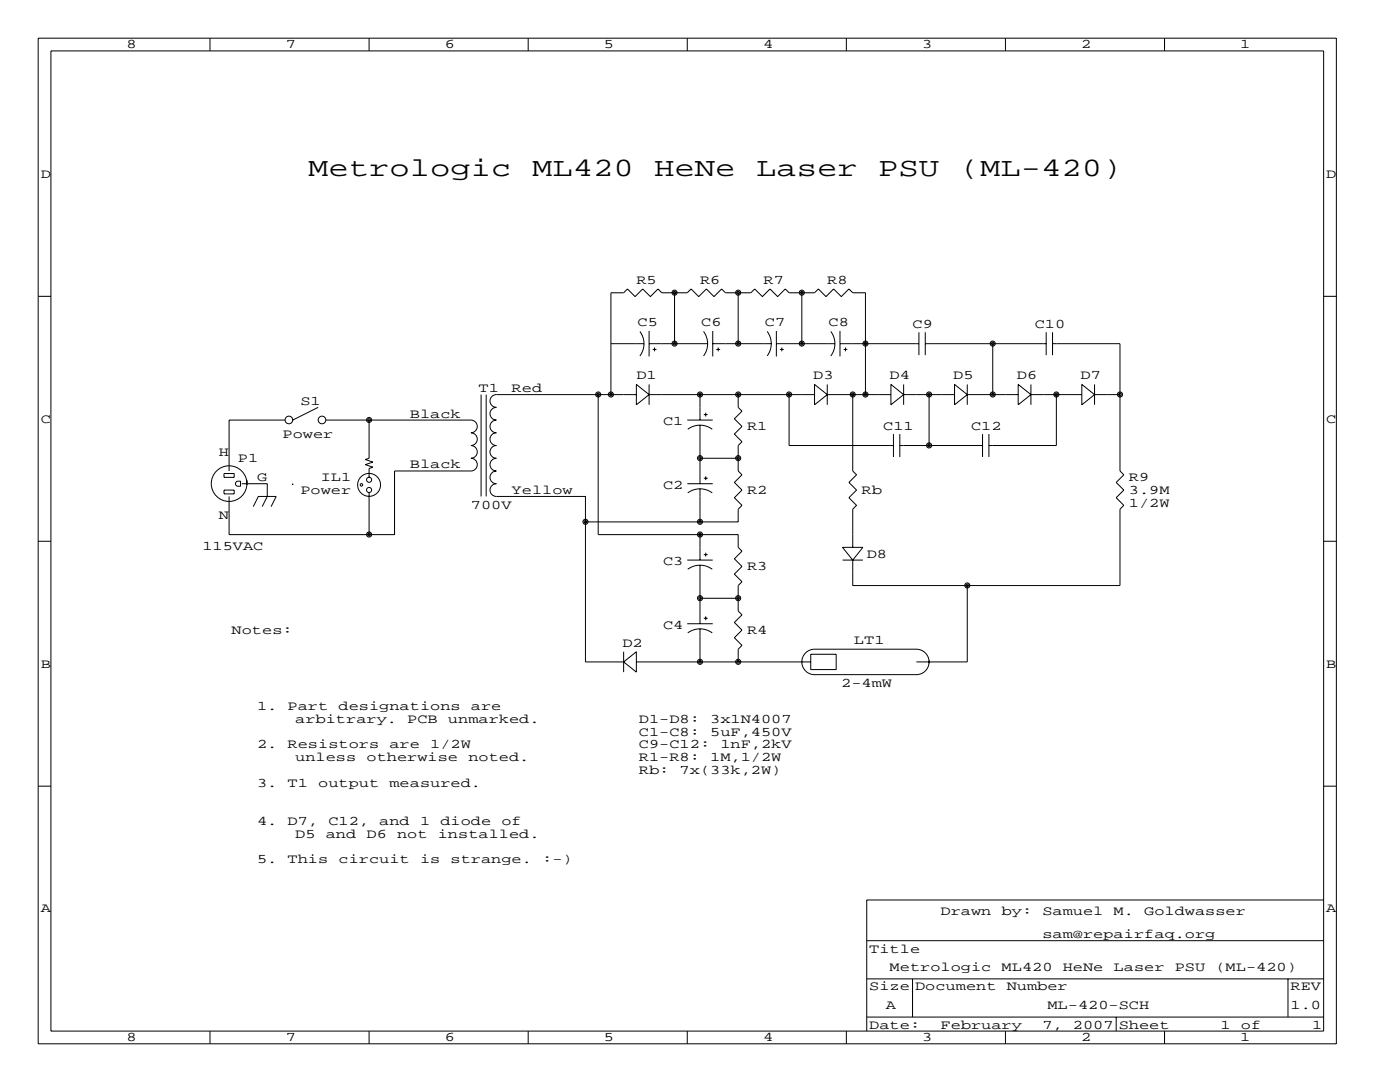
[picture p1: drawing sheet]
<svg xmlns="http://www.w3.org/2000/svg" width="279mm" height="216mm" viewBox="0 0 279 216" stroke-linecap="round" stroke-linejoin="round" font-family="sans-serif">
<g fill="none" stroke="#000" stroke-width=".2">
<path d="M7.6 7.6h259.1v200.7h-259.1zM10.2 10.2h254v195.5h-254zM41.9 7.6v2.6M73.7 7.6v2.6M105.4 7.6v2.6M137.2 7.6v2.6M168.9 7.6v2.6M200.7 7.6v2.6M232.4 7.6v2.6M7.6 59.1h2.6M134.6 58.4v10.2M147.3 58.4v10.2"/>
<path d="M160 58.4v10.2M264.2 59.1h2.5M96 78.7v20.4M97 78.7v20.4M119.4 78.7v28h27.9v2.5l.8 .8-1.5 1.5 1.5 1.5-1.5 1.6 1.5 1.5-.8 .7v5.1l.8 .8-1.5 1.5 1.5 1.5-1.5 1.6 1.5 1.5-.8 .7v2.6M121.9 78.7v-20.3h2.6l.7-.7 1.5 1.5 1.6-1.5 1.5 1.5 1.5-1.5 .8 .7h5.1l.7-.7 1.5 1.5 1.6-1.5 1.5 1.5 1.5-1.5 .8 .7h5.1l.7-.7 1.5 1.5 1.6-1.5 1.5 1.5 1.5-1.5 .8 .7h5.1l.7-.7 1.5 1.5 1.6-1.5 1.5 1.5 1.5-1.5 .8 .7h2.5v20.3M121.9 68.6h6.6M127 78.7h-27.9a1.27 1.27 0 0 0-1.3 1.3 1.27 1.27 0 0 0 1.3 1.3 1.27 1.27 0 0 0-1.3 1.3 1.27 1.27 0 0 0 1.3 1.2 1.27 1.27 0 0 0-1.3 1.3 1.27 1.27 0 0 0 1.3 1.3 1.27 1.27 0 0 0-1.3 1.2 1.27 1.27 0 0 0 1.3 1.3 1.27 1.27 0 0 0-1.3 1.3 1.27 1.27 0 0 0 1.3 1.2 1.27 1.27 0 0 0-1.3 1.3 1.27 1.27 0 0 0 1.3 1.3 1.27 1.27 0 0 0-1.3 1.3 1.27 1.27 0 0 0 1.3 1.2 1.27 1.27 0 0 0-1.3 1.3 1.27 1.27 0 0 0 1.3 1.3h17.7v33h7.7M127 76.7l2.5 2-2.5 2.1zM127.7 66.1a4.1 4.1 0 0 1 0 4.9M129.5 78.7h33.1M129.5 66v5.1"/>
<path d="M129.5 76.7v4.1M129.5 68.6h11.7M130.3 69.7h.7M130.6 69.3v.8M139.7 78.7h.1M139.7 78.7v5.1M140.4 66.1a4.1 4.1 0 0 1 0 4.9M142.2 68.6h11.7M142.2 66v5.1M143 69.7h.7M143.3 69.3v.8M147.3 78.7v2.6l.8 .7-1.5 1.6 1.5 1.5-1.5 1.5 1.5 1.5-.8 .8v5.1l.8 .7-1.5 1.6 1.5 1.5-1.5 1.5 1.5 1.5-.8 .8v2.5h-30.5"/>
<path d="M153.1 66.1a4.1 4.1 0 0 1 0 4.9M154.9 68.6h11.7M154.9 66v5.1M155.7 69.7h.7M156 69.3v.8M157.5 78.7v10.2h20.8M162.6 76.7l2.5 2-2.5 2.1zM165.1 78.7h12.7M165.1 76.7v4.1M165.8 66.1a4.1 4.1 0 0 1 0 4.9M167.6 68.6h15.8M167.6 66v5.1"/>
<path d="M168.4 69.7h.7M168.7 69.3v.8M170.2 78.7v15.3l.7 .7-1.5 1.6 1.5 1.5-1.5 1.5 1.5 1.5-.7 .8v7.6M177.8 76.7l2.5 2-2.5 2.1zM180.3 78.7h10.2M180.3 76.7v4.1M183.4 66.3v4.6M184.7 68.6h24.1M184.7 66.3v4.6M185.4 78.7v10.2M190.5 76.7l2.5 2-2.5 2.1zM193 78.7h10.2"/>
<path d="M193 76.7v4.1M198.1 68.6v10.1M203.2 76.7l2.5 2-2.5 2.1zM205.7 78.7h10.2M205.7 76.7v4.1M208.8 66.3v4.6M210.1 68.6h13.4v25.4l.8 .7-1.5 1.6 1.5 1.5-1.5 1.5 1.5 1.5-.8 .8v15.2h-53.3v-5M210.1 66.3v4.6M210.8 78.7v10.2h-13.4M215.9 76.7l2.5 2-2.5 2.1zM218.4 78.7h5.1M218.4 76.7v4.1"/>
<path d="M44.7 97.8h2v.8h-2zM44.7 94.5h2v.7h-2zM47.1 96.3l.4-.3h.5v1h-.5a.51 .51 0 0 1-.4-.7zM48.3 96.5h5v2.6l-1 2M49.3 95.8v1M56.9 83.8h-11.2v10.2M58.4 96.5h.1M63.5 81.3l-5.1 2.5M65 83.8h29a1.27 1.27 0 0 1 1.3 1.3 1.27 1.27 0 0 1-1.3 1.3 1.27 1.27 0 0 1 1.3 1.2 1.27 1.27 0 0 1-1.3 1.3 1.27 1.27 0 0 1 1.3 1.3 1.27 1.27 0 0 1-1.3 1.2 1.27 1.27 0 0 1 1.3 1.3 1.27 1.27 0 0 1-1.3 1.3h-15.3v12.7h-33v-7.6M73.7 83.8v7.6l-.8 .3 1.5 .5-1.5 .5 1.5 .5-.7 .3v1.7M73.7 98.3v8.4M137.2 83.8h5"/>
<path d="M137.2 96.5h5M137.3 85.7a4.1 4.1 0 0 1 4.8 0M137.3 98.4a4.1 4.1 0 0 1 4.8 0M139.7 84.8v11.7M139.7 97.5v6.6M139.7 91.4h7.6M140.5 82.7h.7M140.5 95.4h.7M140.8 82.3v.8M140.8 95v.8M178.3 86.6v4.6M179.6 88.9h16.5"/>
<path d="M179.6 86.6v4.6M196.1 86.6v4.6M197.4 86.6v4.6M7.6 108h2.6M50.5 101.1l1.1-2h3.5l-1 2M137.2 111.8h5M137.3 113.6a4.1 4.1 0 0 1 4.8 0M139.7 106.7v5.1M139.7 112.8v11.7M139.7 119.4h7.6M140.5 110.7h.7M140.8 110.3v.7"/>
<path d="M168.1 109.2h4.1l-2 2.6zM168.1 111.8h4.1M193 116.8v15.3h-10.1M264.2 108h2.5M124.5 132.1l2.5-2.1v4.1zM124.5 130v4.1M127 132.1h34.8M137.2 124.5h5M137.3 126.3a4.1 4.1 0 0 1 4.8 0M139.7 125.5v6.6M140.5 123.4h.7M140.8 123v.7"/>
<path d="M161 130.1l1-.5 .6-.1h20.3a2.54 2.54 0 0 1 2.5 2.6 2.54 2.54 0 0 1-2.5 2.5h-20.3a2.54 2.54 0 0 1-2.4-1.7 2.54 2.54 0 0 1 .8-2.8zM161.8 130.6h5.1v3h-5.1zM185.4 131.8v.5M7.6 156.9h2.6M264.2 156.9h2.5M264.2 179.6h-91.2v26.1M173 195.3h91.2M173 187.7h91.2M182.1 195.3v7.6M257 195.3v7.6M41.9 205.7v2.6M73.7 205.7v2.6"/>
<path d="M105.4 205.7v2.6M137.2 205.7v2.6M168.9 205.7v2.6M173 202.9h91.2M200.7 205.7v2.6M222.8 202.9v2.8M232.4 205.7v2.6"/>
<circle cx="134.6" cy="58.4" r=".51"/>
<circle cx="134.6" cy="58.4" r=".25"/>
<circle cx="147.3" cy="58.4" r=".51"/>
<circle cx="147.3" cy="58.4" r=".25"/>
<circle cx="160" cy="58.4" r=".51"/>
<circle cx="160" cy="58.4" r=".25"/>
<circle cx="119.4" cy="78.7" r=".51"/>
<circle cx="119.4" cy="78.7" r=".25"/>
<circle cx="121.9" cy="78.7" r=".51"/>
<circle cx="121.9" cy="78.7" r=".25"/>
<circle cx="134.6" cy="68.6" r=".51"/>
<circle cx="134.6" cy="68.6" r=".25"/>
<circle cx="139.7" cy="78.7" r=".51"/>
<circle cx="139.7" cy="78.7" r=".25"/>
<circle cx="147.3" cy="68.6" r=".51"/>
<circle cx="147.3" cy="78.7" r=".51"/>
<circle cx="147.3" cy="68.6" r=".25"/>
<circle cx="147.3" cy="78.7" r=".25"/>
<circle cx="157.5" cy="78.7" r=".51"/>
<circle cx="157.5" cy="78.7" r=".25"/>
<circle cx="160" cy="68.6" r=".51"/>
<circle cx="160" cy="68.6" r=".25"/>
<circle cx="170.2" cy="78.7" r=".51"/>
<circle cx="170.2" cy="78.7" r=".25"/>
<circle cx="172.7" cy="78.7" r=".51"/>
<circle cx="172.7" cy="68.6" r=".51"/>
<circle cx="172.7" cy="78.7" r=".25"/>
<circle cx="172.7" cy="68.6" r=".25"/>
<circle cx="185.4" cy="78.7" r=".51"/>
<circle cx="185.4" cy="78.7" r=".25"/>
<circle cx="198.1" cy="68.6" r=".51"/>
<circle cx="198.1" cy="78.7" r=".51"/>
<circle cx="198.1" cy="78.7" r=".25"/>
<circle cx="198.1" cy="68.6" r=".25"/>
<circle cx="210.8" cy="78.7" r=".51"/>
<circle cx="210.8" cy="78.7" r=".25"/>
<circle cx="223.5" cy="78.7" r=".51"/>
<circle cx="223.5" cy="78.7" r=".25"/>
<circle cx="45.7" cy="96.5" r="3.6"/>
<circle cx="57.7" cy="83.8" r=".76"/>
<circle cx="64.3" cy="83.8" r=".76"/>
<circle cx="72.1" cy="96.8" r=".25"/>
<circle cx="73.7" cy="96.8" r="2.29"/>
<circle cx="73.7" cy="95.7" r=".51"/>
<circle cx="73.7" cy="83.8" r=".51"/>
<circle cx="73.7" cy="97.8" r=".51"/>
<circle cx="73.7" cy="83.8" r=".25"/>
<circle cx="139.7" cy="91.4" r=".51"/>
<circle cx="139.7" cy="91.4" r=".25"/>
<circle cx="147.3" cy="91.4" r=".51"/>
<circle cx="147.3" cy="91.4" r=".25"/>
<circle cx="185.4" cy="88.9" r=".51"/>
<circle cx="185.4" cy="88.9" r=".25"/>
<circle cx="73.7" cy="106.7" r=".51"/>
<circle cx="73.7" cy="106.7" r=".25"/>
<circle cx="116.8" cy="104.1" r=".51"/>
<circle cx="116.8" cy="104.1" r=".25"/>
<circle cx="139.7" cy="106.7" r=".51"/>
<circle cx="139.7" cy="119.4" r=".51"/>
<circle cx="139.7" cy="104.1" r=".51"/>
<circle cx="139.7" cy="106.7" r=".25"/>
<circle cx="139.7" cy="119.4" r=".25"/>
<circle cx="139.7" cy="104.1" r=".25"/>
<circle cx="147.3" cy="119.4" r=".51"/>
<circle cx="147.3" cy="119.4" r=".25"/>
<circle cx="193" cy="116.8" r=".51"/>
<circle cx="193" cy="116.8" r=".25"/>
<circle cx="139.7" cy="132.1" r=".51"/>
<circle cx="139.7" cy="132.1" r=".25"/>
<circle cx="147.3" cy="132.1" r=".51"/>
<circle cx="147.3" cy="132.1" r=".25"/>
</g>
<g font-size="5.3">
<text x="61.5" y="35.1">Metrologic</text>
<text x="106.2" y="35.1">ML420</text>
<text x="130.6" y="35.1">HeNe</text>
<text x="150.9" y="35.1">Laser</text>
<text x="175.3" y="35.1">PSU</text>
<text x="191.5" y="35.1">(ML-420)</text>
</g>
<g font-size="2.6">
<text x="25.3" y="9.7">8</text>
<text x="57" y="9.7">7</text>
<text x="88.8" y="9.7">6</text>
<text x="120.5" y="9.7">5</text>
<text x="152.3" y="9.7">4</text>
<text x="184" y="9.7">3</text>
<text x="215.8" y="9.7">2</text>
<text x="247.5" y="9.7">1</text>
<text x="8.1" y="35.5">D</text>
<text x="264.7" y="35.5">D</text>
<text x="127" y="56.6">R5</text>
<text x="139.7" y="56.6">R6</text>
<text x="152.4" y="56.6">R7</text>
<text x="165.1" y="56.6">R8</text>
<text x="127.3" y="65">C5</text>
<text x="140" y="65">C6</text>
<text x="152.7" y="65">C7</text>
<text x="165.4" y="65">C8</text>
<text x="182.1" y="65.5">C9</text>
<text x="206.5" y="65.5">C10</text>
<text x="127" y="75.7">D1</text>
<text x="162.3" y="75.7">D3</text>
<text x="177.5" y="75.7">D4</text>
<text x="190.2" y="75.7">D5</text>
<text x="202.9" y="75.7">D6</text>
<text x="215.6" y="75.7">D7</text>
<text x="59.9" y="80.8">S1</text>
<text x="81.8" y="83.3">Black</text>
<text x="95.5" y="78.2">T1</text>
<text x="102.1" y="78.2">Red</text>
<text x="8.1" y="84.3">C</text>
<text x="56.4" y="87.4">Power</text>
<text x="132.3" y="84.8">C1</text>
<text x="149.1" y="85.9">R1</text>
<text x="176.3" y="85.9">C11</text>
<text x="193.8" y="85.9">C12</text>
<text x="264.7" y="84.3">C</text>
<text x="43.7" y="90.9">H</text>
<text x="47.5" y="92.2">P1</text>
<text x="81.8" y="93.5">Black</text>
<text x="51.3" y="96">G</text>
<text x="59.9" y="98.6">Power</text>
<text x="64" y="96">IL1</text>
<text x="94" y="101.6">700V</text>
<text x="102.1" y="98.6">Yellow</text>
<text x="132.3" y="97.5">C2</text>
<text x="149.1" y="98.6">R2</text>
<text x="172" y="98.6">Rb</text>
<text x="225.3" y="96">R9</text>
<text x="225.3" y="98.6">3.9M</text>
<text x="225.3" y="101.1">1/2W</text>
<text x="43.7" y="103.6">N</text>
<text x="40.4" y="109.7">115VAC</text>
<text x="132.3" y="112.8">C3</text>
<text x="149.1" y="113.8">R3</text>
<text x="173" y="111.3">D8</text>
<text x="132.3" y="125.5">C4</text>
<text x="46.2" y="126.5">Notes:</text>
<text x="124.2" y="129">D2</text>
<text x="149.1" y="126.5">R4</text>
<text x="170.4" y="128.5">LT1</text>
<text x="8.1" y="133.2">B</text>
<text x="167.9" y="137.2">2-4mW</text>
<text x="264.7" y="133.2">B</text>
<text x="51.3" y="141.7">1.</text>
<text x="57.4" y="141.7">Part</text>
<text x="67.6" y="141.7">designations</text>
<text x="94" y="141.7">are</text>
<text x="51.3" y="149.4">2.</text>
<text x="57.4" y="149.4">Resistors</text>
<text x="58.9" y="144.3">arbitrary.</text>
<text x="77.7" y="149.4">are</text>
<text x="81.3" y="144.3">PCB</text>
<text x="85.9" y="149.4">1/2W</text>
<text x="89.4" y="144.3">unmarked.</text>
<text x="127.5" y="144.3">D1-D8:</text>
<text x="127.5" y="149.4">C9-C12:</text>
<text x="127.5" y="146.8">C1-C8:</text>
<text x="141.7" y="144.3">3x1N4007</text>
<text x="141.7" y="146.8">5uF,450V</text>
<text x="143.8" y="149.4">1nF,2kV</text>
<text x="58.9" y="151.9">unless</text>
<text x="73.2" y="151.9">otherwise</text>
<text x="93.5" y="151.9">noted.</text>
<text x="127.5" y="151.9">R1-R8:</text>
<text x="127.5" y="154.4">Rb:</text>
<text x="135.6" y="154.4">7x(33k,2W)</text>
<text x="141.7" y="151.9">1M,1/2W</text>
<text x="51.3" y="157">3.</text>
<text x="57.4" y="157">T1</text>
<text x="63.5" y="157">output</text>
<text x="77.7" y="157">measured.</text>
<text x="51.3" y="164.6">4.</text>
<text x="57.4" y="164.6">D7,</text>
<text x="58.9" y="167.1">D5</text>
<text x="65" y="167.1">and</text>
<text x="65.5" y="164.6">C12,</text>
<text x="73.2" y="167.1">D6</text>
<text x="75.7" y="164.6">and</text>
<text x="79.2" y="167.1">not</text>
<text x="83.8" y="164.6">1</text>
<text x="87.4" y="167.1">installed.</text>
<text x="87.9" y="164.6">diode</text>
<text x="100.1" y="164.6">of</text>
<text x="51.3" y="172.2">5.</text>
<text x="57.4" y="172.2">This</text>
<text x="67.6" y="172.2">circuit</text>
<text x="83.8" y="172.2">is</text>
<text x="89.9" y="172.2">strange.</text>
<text x="108.2" y="172.2">:-)</text>
<text x="8.1" y="182.1">A</text>
<text x="187.7" y="182.6">Drawn</text>
<text x="199.9" y="182.6">by:</text>
<text x="208" y="182.6">Samuel</text>
<text x="222.2" y="182.6">M.</text>
<text x="228.3" y="182.6">Goldwasser</text>
<text x="264.7" y="182.1">A</text>
<text x="173.5" y="190.2">Title</text>
<text x="208" y="187.2">sam@repairfaq.org</text>
<text x="173.5" y="197.6">Size Document</text>
<text x="177.5" y="193.8">Metrologic</text>
<text x="199.9" y="193.8">ML420</text>
<text x="200.9" y="197.6">Number</text>
<text x="212.1" y="193.8">HeNe</text>
<text x="222.2" y="193.8">Laser</text>
<text x="234.4" y="193.8">PSU</text>
<text x="242.6" y="193.8">(ML-420)</text>
<text x="257.6" y="197.6">REV</text>
<text x="176.8" y="201.4">A</text>
<text x="209" y="201.4">ML-420-SCH</text>
<text x="257.6" y="201.4">1.0</text>
<text x="25.3" y="207.8">8</text>
<text x="57" y="207.8">7</text>
<text x="88.8" y="207.8">6</text>
<text x="120.5" y="207.8">5</text>
<text x="152.3" y="207.8">4</text>
<text x="173.5" y="205.2">Date:</text>
<text x="184" y="207.8">3</text>
<text x="187.7" y="205.2">February</text>
<text x="208" y="205.2">7,</text>
<text x="214.1" y="205.2">2007 Sheet</text>
<text x="215.8" y="207.8">2</text>
<text x="243.6" y="205.2">1</text>
<text x="247.5" y="207.8">1</text>
<text x="247.7" y="205.2">of</text>
<text x="261.9" y="205.2">1</text>
</g>
</svg>
